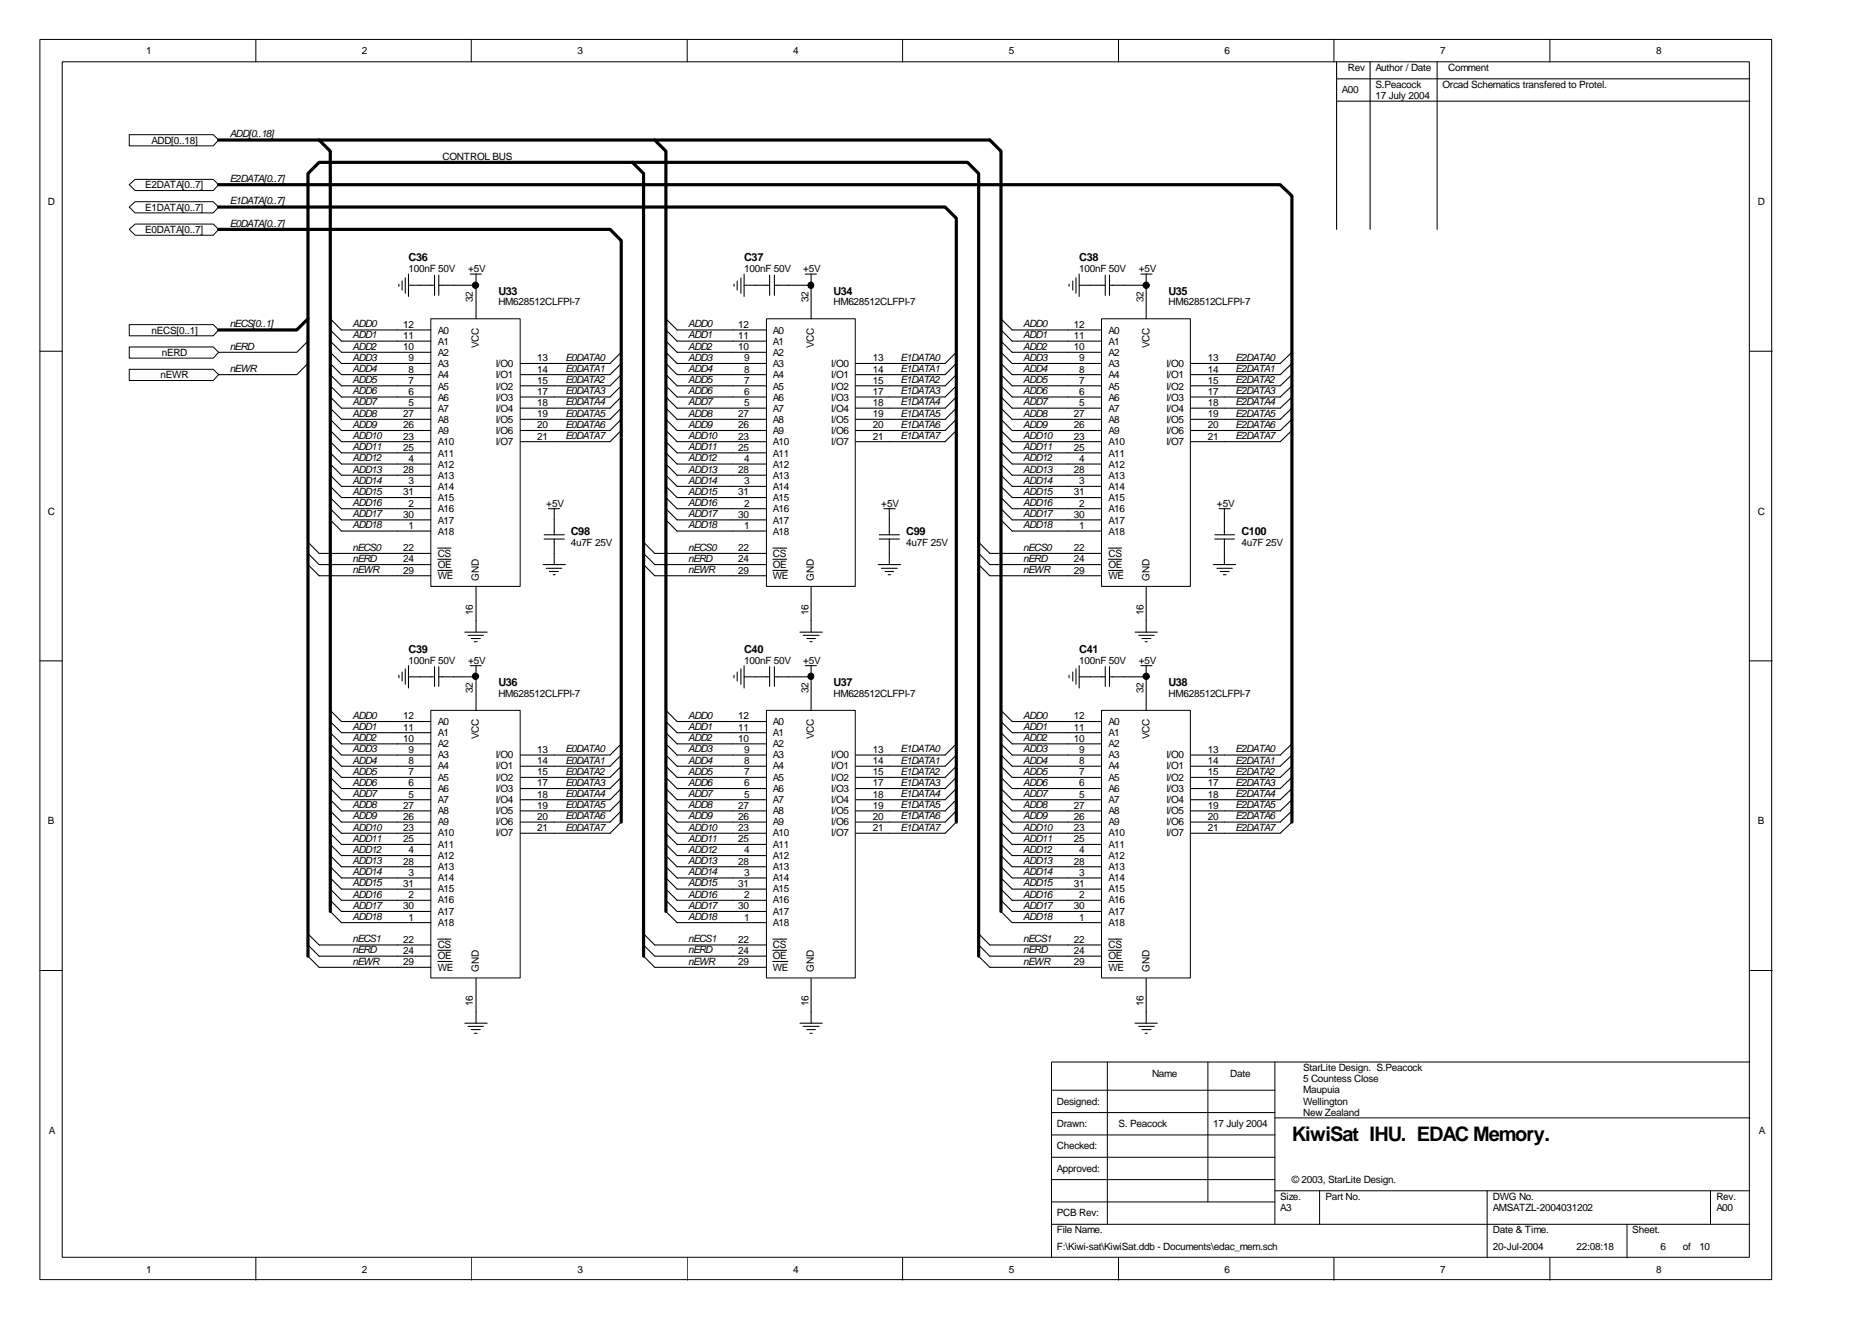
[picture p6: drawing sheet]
<svg xmlns="http://www.w3.org/2000/svg" width="297mm" height="210mm" viewBox="0 0 297 210" stroke-linecap="round" stroke-linejoin="round" font-family="sans-serif">
<g fill="none" stroke="#000" stroke-width=".16">
<path d="M6.3 6.3h275.7v197.3h-275.7zM9.9 9.8h268.6v190.3h-268.6zM40.7 6.3v3.5M75 6.3v3.5M109.4 6.3v3.5M143.7 6.3v3.5M178.1 6.3v3.5M212.3 6.3v3.5M228.8 9.8v26.7M246.7 6.3v3.5M6.3 55.9h3.6M278.6 55.9h3.5"/>
<path d="M6.3 105.2h3.6M278.6 105.2h3.5M6.3 154.4h3.6M278.6 154.4h3.5M167.4 173.5h35.5M167.4 177.1h35.5M176.3 169v25.8M192.3 169v22.3M202.9 177.9h75.7M202.9 169v25.8M278.6 169h-111.2v31.2M167.4 184.2h35.5"/>
<path d="M167.4 180.6h35.5M167.4 187.7h35.5M167.4 191.3h35.5M167.4 194.8h111.2M202.9 189.5h75.7M210.1 189.5v5.3M236.7 189.5v10.7M259 194.8v5.4M272.3 189.5v5.3M40.7 200.2v3.5M75 200.2v3.5M109.4 200.2v3.5"/>
<path d="M143.7 200.2v3.5M178.1 200.2v3.5M212.3 200.2v3.5M246.7 200.2v3.5"/>
</g>
<path d="M212.8 9.8v26.7M212.8 12.5h65.8M218.1 9.8v26.7" fill="none" stroke="#000" stroke-width=".17"/>
<g fill="#fff" stroke="#000" stroke-width=".16">
<path d="M20.6 32.9l.9-.8h12.5l.8 .8-.8 1h-12.5z" fill-rule="evenodd"/>
<path d="M20.6 36.5l.9-.8h12.5l.8 .8-.8 .9h-12.5z" fill-rule="evenodd"/>
<path d="M20.6 21.4h13.4l.8 .9-.8 .9h-13.4z" fill-rule="evenodd"/>
<path d="M20.6 51.7h13.4l.8 .8-.8 .9h-13.4z" fill-rule="evenodd"/>
<path d="M20.6 55.2h13.4l.8 .9-.8 .9h-13.4z" fill-rule="evenodd"/>
<path d="M20.6 58.8h13.4l.8 .8-.8 1h-13.4z" fill-rule="evenodd"/>
<path d="M20.6 29.4l.9-.9h12.5l.8 .9-.8 .9h-12.5z" fill-rule="evenodd"/>
</g>
<path d="M68.7 50.8h14.1v42.5h-14.1z" fill="#fff"/>
<path d="M68.6 50.7h14.2v42.6h-14.2z" fill="none" stroke="#000" stroke-width=".16"/>
<g fill="none" stroke="#000" stroke-width=".17">
<path d="M52.6 50.7l1.8 1.8h14.2M52.6 52.5l1.8 1.8h14.2M52.6 54.3l1.8 1.8h14.2M52.6 56.1l1.8 1.7h14.2M52.6 57.8l1.8 1.8h14.2M52.6 59.6l1.8 1.8h14.2M63.5 45.2v.4M64 44.7v1.5M64.5 44.2v2.5M65 45.4h4.2M65 43.6v3.6M69.2 43.8v3.2"/>
<path d="M69.8 45.4h6M69.8 43.8v3.2M74.8 43.6h1.8M75.8 43.6v7.1M98.9 56.1l-1.8 1.7h-14.2M98.9 57.8l-1.8 1.8h-14.2M98.9 59.6l-1.8 1.8h-14.2M52.6 61.4l1.8 1.8h14.2M52.6 63.2l1.8 1.8h14.2M52.6 65l1.8 1.7h14.2M52.6 66.7l1.8 1.8h14.2M52.6 68.5l1.8 1.8h14.2"/>
<path d="M52.6 70.3l1.8 1.8h14.2M52.6 72.1l1.8 1.7h14.2M52.6 73.8l1.8 1.8h14.2M52.6 75.6l1.8 1.8h14.2M52.6 77.4l1.8 1.8h14.2M52.6 79.2l1.8 1.8h14.2M98.9 61.4l-1.8 1.8h-14.2M98.9 63.2l-1.8 1.8h-14.2M98.9 65l-1.8 1.7h-14.2M98.9 66.7l-1.8 1.8h-14.2M98.9 68.5l-1.8 1.8h-14.2M49 86.3l1.8 1.8h17.8"/>
<path d="M50.8 91.6h17.8M50.8 89.8h17.8M52.6 81l1.8 1.7h14.2M52.6 82.7l1.8 1.8h14.2M69.7 87.2h2.1M69.7 90.8h2.3M69.7 89h2.1M75.8 93.4v7.2M74 100.6h3.6M74.5 101.1h2.5M75 101.6h1.5M75.5 102.1h.4"/>
</g>
<path d="M34.8 29.4h169l1.9 1.8v99.6M34.8 36.5h62.3l1.8 1.8v92.5M34.8 22.3h122.8M50.8 22.3l1.8 1.8v120.9" fill="none" stroke="#000" stroke-width=".51"/>
<path d="M122.1 50.8h14v42.5h-14z" fill="#fff"/>
<path d="M122 50.7h14.1v42.6h-14.1z" fill="none" stroke="#000" stroke-width=".16"/>
<g fill="none" stroke="#000" stroke-width=".17">
<path d="M106 50.7l1.8 1.8h14.2M106 52.5l1.8 1.8h14.2M106 54.3l1.8 1.8h14.2M106 56.1l1.8 1.7h14.2M106 57.8l1.8 1.8h14.2M106 59.6l1.8 1.8h14.2M116.8 45.2v.4M117.3 44.7v1.5M117.9 44.2v2.5M118.4 45.4h4.1M118.4 43.6v3.6M122.5 43.8v3.2"/>
<path d="M123.3 45.4h5.8M123.3 43.8v3.2M128.2 43.6h1.8M129.1 43.6v7.1M152.2 56.1l-1.7 1.7h-14.3M152.2 57.8l-1.7 1.8h-14.3M152.2 59.6l-1.7 1.8h-14.3M106 61.4l1.8 1.8h14.2M106 63.2l1.8 1.8h14.2M106 65l1.8 1.7h14.2M106 66.7l1.8 1.8h14.2M106 68.5l1.8 1.8h14.2"/>
<path d="M106 70.3l1.8 1.8h14.2M106 72.1l1.8 1.7h14.2M106 73.8l1.8 1.8h14.2M106 75.6l1.8 1.8h14.2M106 77.4l1.8 1.8h14.2M106 79.2l1.8 1.8h14.2M152.2 61.4l-1.7 1.8h-14.3M152.2 63.2l-1.7 1.8h-14.3M152.2 65l-1.7 1.7h-14.3M152.2 66.7l-1.7 1.8h-14.3M152.2 68.5l-1.7 1.8h-14.3M102.4 86.3l1.8 1.8h17.8"/>
<path d="M104.2 91.6h17.8M104.2 89.8h17.8M106 81l1.8 1.7h14.2M106 82.7l1.8 1.8h14.2M123 87.2h2.2M123 90.8h2.4M123 89h2.2M129.1 93.4v7.2M127.3 100.6h3.6M127.8 101.1h2.6M128.4 101.6h1.4M128.9 102.1h.4"/>
</g>
<path d="M34.8 32.9h115.7l1.7 1.8v96.1M104.2 22.3l1.8 1.8v120.9" fill="none" stroke="#000" stroke-width=".51"/>
<path d="M175.4 50.8h14.1v42.5h-14.1z" fill="#fff"/>
<path d="M175.3 50.7h14.2v42.6h-14.2z" fill="none" stroke="#000" stroke-width=".16"/>
<g fill="none" stroke="#000" stroke-width=".17">
<path d="M49 54.3l-1.8 1.8h-12.4M49 57.8l-1.8 1.8h-12.4M159.3 50.7l1.8 1.8h14.2M159.3 52.5l1.8 1.8h14.2M159.3 54.3l1.8 1.8h14.2M159.3 56.1l1.8 1.7h14.2M159.3 57.8l1.8 1.8h14.2M159.3 59.6l1.8 1.8h14.2M170.2 45.2v.4M170.8 44.7v1.5M171.3 44.2v2.5M171.8 45.4h4.1"/>
<path d="M171.8 43.6v3.6M175.9 43.8v3.2M176.6 45.4h5.9M176.6 43.8v3.2M181.6 43.6h1.8M182.5 43.6v7.1M205.7 56.1l-1.9 1.7h-14.2M205.7 57.8l-1.9 1.8h-14.2M205.7 59.6l-1.9 1.8h-14.2M159.3 61.4l1.8 1.8h14.2M159.3 63.2l1.8 1.8h14.2M159.3 65l1.8 1.7h14.2"/>
<path d="M159.3 66.7l1.8 1.8h14.2M159.3 68.5l1.8 1.8h14.2M159.3 70.3l1.8 1.8h14.2M159.3 72.1l1.8 1.7h14.2M159.3 73.8l1.8 1.8h14.2M159.3 75.6l1.8 1.8h14.2M159.3 77.4l1.8 1.8h14.2M159.3 79.2l1.8 1.8h14.2M205.7 61.4l-1.9 1.8h-14.2M205.7 63.2l-1.9 1.8h-14.2M205.7 65l-1.9 1.7h-14.2M205.7 66.7l-1.9 1.8h-14.2"/>
<path d="M205.7 68.5l-1.9 1.8h-14.2M49 88.1l1.8 1.7M49 89.8l1.8 1.8M102.4 88.1l1.8 1.7M102.4 89.8l1.8 1.8M155.8 86.3l1.8 1.8h17.7M155.8 89.8l1.8 1.8h17.7M155.8 88.1l1.8 1.7h17.7M159.3 81l1.8 1.7h14.2M159.3 82.7l1.8 1.8h14.2M176.4 87.2h2.2M176.4 90.8h2.3"/>
<path d="M176.4 89h2.2M182.5 93.4v7.2M180.7 100.6h3.5M181.3 101.1h2.4M181.8 101.6h1.4M182.3 102.1h.3"/>
</g>
<path d="M100.7 25.8l1.7 1.8v124.6M157.6 22.3l1.7 1.8v120.9M49 50.7l-1.8 1.8h-12.4M49 152.2v-124.6l1.8-1.8h103.2l1.8 1.8v124.6" fill="none" stroke="#000" stroke-width=".51"/>
<path d="M68.7 113.1h14.1v42.5h-14.1z" fill="#fff"/>
<path d="M68.6 113h14.2v42.6h-14.2z" fill="none" stroke="#000" stroke-width=".16"/>
<g fill="none" stroke="#000" stroke-width=".17">
<path d="M52.6 113l1.8 1.8h14.2M52.6 114.8l1.8 1.8h14.2M52.6 116.6l1.8 1.8h14.2M52.6 118.4l1.8 1.8h14.2M63.5 107.5v.4M64 106.9v1.5M64.5 106.4v2.5M65 107.7h4.2M65 105.9v3.6M69.2 106.1v3.1M69.8 107.7h6M69.8 106.1v3.1"/>
<path d="M74.8 105.9h1.8M75.8 105.9v7.1M98.9 118.4l-1.8 1.8h-14.2M52.6 120.2l1.8 1.7h14.2M52.6 121.9l1.8 1.8h14.2M52.6 123.7l1.8 1.8h14.2M52.6 125.5l1.8 1.8h14.2M52.6 127.3l1.8 1.7h14.2M52.6 129l1.8 1.8h14.2M52.6 130.8l1.8 1.8h14.2M52.6 132.6l1.8 1.8h14.2M52.6 134.4l1.8 1.8h14.2"/>
<path d="M52.6 136.2l1.8 1.7h14.2M52.6 137.9l1.8 1.8h14.2M52.6 139.7l1.8 1.8h14.2M98.9 120.2l-1.8 1.7h-14.2M98.9 121.9l-1.8 1.8h-14.2M98.9 123.7l-1.8 1.8h-14.2M98.9 125.5l-1.8 1.8h-14.2M98.9 127.3l-1.8 1.7h-14.2M98.9 129l-1.8 1.8h-14.2M98.9 130.8l-1.8 1.8h-14.2M49 148.6l1.8 1.8h17.8M50.8 153.9h17.8"/>
<path d="M50.8 152.2h17.8M52.6 141.5l1.8 1.8h14.2M52.6 143.3l1.8 1.7h14.2M52.6 145l1.8 1.8h14.2M69.7 149.5h2.1M69.7 153h2.3M69.7 151.2h2.1M75.8 155.7v7.1M74 162.8h3.6M74.5 163.3h2.5M75 163.8h1.5M75.5 164.4h.4"/>
</g>
<path d="M122.1 113.1h14v42.5h-14z" fill="#fff"/>
<path d="M122 113h14.1v42.6h-14.1z" fill="none" stroke="#000" stroke-width=".16"/>
<g fill="none" stroke="#000" stroke-width=".17">
<path d="M106 113l1.8 1.8h14.2M106 114.8l1.8 1.8h14.2M106 116.6l1.8 1.8h14.2M106 118.4l1.8 1.8h14.2M116.8 107.5v.4M117.3 106.9v1.5M117.9 106.4v2.5M118.4 107.7h4.1M118.4 105.9v3.6M122.5 106.1v3.1M123.3 107.7h5.8M123.3 106.1v3.1"/>
<path d="M128.2 105.9h1.8M129.1 105.9v7.1M152.2 118.4l-1.7 1.8h-14.3M106 120.2l1.8 1.7h14.2M106 121.9l1.8 1.8h14.2M106 123.7l1.8 1.8h14.2M106 125.5l1.8 1.8h14.2M106 127.3l1.8 1.7h14.2M106 129l1.8 1.8h14.2M106 130.8l1.8 1.8h14.2M106 132.6l1.8 1.8h14.2M106 134.4l1.8 1.8h14.2"/>
<path d="M106 136.2l1.8 1.7h14.2M106 137.9l1.8 1.8h14.2M106 139.7l1.8 1.8h14.2M152.2 120.2l-1.7 1.7h-14.3M152.2 121.9l-1.7 1.8h-14.3M152.2 123.7l-1.7 1.8h-14.3M152.2 125.5l-1.7 1.8h-14.3M152.2 127.3l-1.7 1.7h-14.3M152.2 129l-1.7 1.8h-14.3M152.2 130.8l-1.7 1.8h-14.3M102.4 148.6l1.8 1.8h17.8M104.2 153.9h17.8"/>
<path d="M104.2 152.2h17.8M106 141.5l1.8 1.8h14.2M106 143.3l1.8 1.7h14.2M106 145l1.8 1.8h14.2M123 149.5h2.2M123 153h2.4M123 151.2h2.2M129.1 155.7v7.1M127.3 162.8h3.6M127.8 163.3h2.6M128.4 163.8h1.4M128.9 164.4h.4"/>
</g>
<path d="M175.4 113.1h14.1v42.5h-14.1z" fill="#fff"/>
<path d="M175.3 113h14.2v42.6h-14.2z" fill="none" stroke="#000" stroke-width=".16"/>
<g fill="none" stroke="#000" stroke-width=".17">
<path d="M212.8 16.1h65.8M86.4 89.8h3.6M86.6 85.8h3.2M86.6 85.1h3.2M87 90.4h2.4M87.3 81h1.8M87.5 90.9h1.4M88.1 91.5h.3M88.2 81v4.1M88.2 85.8v4M139.8 89.8h3.5M140 85.8h3.2"/>
<path d="M140 85.1h3.2M140.3 90.4h2.5M140.7 81h1.8M140.9 90.9h1.3M141.4 91.5h.3M141.6 81v4.1M141.6 85.8v4M193.1 89.8h3.6M193.4 85.8h3.1M193.4 85.1h3.1M193.7 90.4h2.5M194.1 81h1.7"/>
<path d="M194.2 90.9h1.5M194.7 91.5h.5M194.9 81v4.1M194.9 85.8v4M159.3 113l1.8 1.8h14.2M159.3 114.8l1.8 1.8h14.2M159.3 116.6l1.8 1.8h14.2M159.3 118.4l1.8 1.8h14.2M170.2 107.5v.4M170.8 106.9v1.5M171.3 106.4v2.5M171.8 107.7h4.1"/>
<path d="M171.8 105.9v3.6M175.9 106.1v3.1M176.6 107.7h5.9M176.6 106.1v3.1M181.6 105.9h1.8M182.5 105.9v7.1M205.7 118.4l-1.9 1.8h-14.2M159.3 120.2l1.8 1.7h14.2M159.3 121.9l1.8 1.8h14.2M159.3 123.7l1.8 1.8h14.2M159.3 125.5l1.8 1.8h14.2M159.3 127.3l1.8 1.7h14.2"/>
<path d="M159.3 129l1.8 1.8h14.2M159.3 130.8l1.8 1.8h14.2M159.3 132.6l1.8 1.8h14.2M159.3 134.4l1.8 1.8h14.2M159.3 136.2l1.8 1.7h14.2M159.3 137.9l1.8 1.8h14.2M159.3 139.7l1.8 1.8h14.2M205.7 120.2l-1.9 1.7h-14.2M205.7 121.9l-1.9 1.8h-14.2M205.7 123.7l-1.9 1.8h-14.2M205.7 125.5l-1.9 1.8h-14.2M205.7 127.3l-1.9 1.7h-14.2"/>
<path d="M205.7 129l-1.9 1.8h-14.2M205.7 130.8l-1.9 1.8h-14.2M49 150.4l1.8 1.8M49 152.2l1.8 1.7M102.4 150.4l1.8 1.8M102.4 152.2l1.8 1.7M155.8 148.6l1.8 1.8h17.7M155.8 152.2l1.8 1.7h17.7M155.8 150.4l1.8 1.8h17.7M159.3 141.5l1.8 1.8h14.2M159.3 143.3l1.8 1.7h14.2M159.3 145l1.8 1.8h14.2"/>
<path d="M176.4 149.5h2.2M176.4 153h2.3M176.4 151.2h2.2M182.5 155.7v7.1M180.7 162.8h3.5M181.3 163.3h2.4M181.8 163.8h1.4M182.3 164.4h.3"/>
</g>
<g fill="#000" stroke="#000" stroke-width=".16">
<circle cx="75.7" cy="45.4" r=".5"/>
<circle cx="129.1" cy="45.4" r=".49"/>
<circle cx="182.5" cy="45.4" r=".5"/>
<circle cx="75.7" cy="107.6" r=".5"/>
<circle cx="129.1" cy="107.6" r=".49"/>
<circle cx="182.5" cy="107.6" r=".5"/>
</g>
<text font-size="3.2" x="205.7" y="181.5">KiwiSat IHU. EDAC Memory.</text>
<g font-size="1.8">
<text x="65" y="41.6">C36</text>
<text x="118.4" y="41.6">C37</text>
<text x="171.8" y="41.6">C38</text>
<text x="79.3" y="46.9">U33</text>
<text x="132.7" y="46.9">U34</text>
<text x="186" y="46.9">U35</text>
<text x="90.8" y="85.2">C98</text>
<text x="144.3" y="85.2">C99</text>
<text x="197.6" y="85.2">C100</text>
<text x="65" y="103.9">C39</text>
<text x="118.4" y="103.9">C40</text>
<text x="171.8" y="103.9">C41</text>
<text x="79.3" y="109.2">U36</text>
<text x="132.7" y="109.2">U37</text>
<text x="186" y="109.2">U38</text>
</g>
<g font-size="1.6">
<text x="23.3" y="8.7">1</text>
<text x="57.6" y="8.7">2</text>
<text x="91.9" y="8.7">3</text>
<text x="126.2" y="8.7">4</text>
<text x="160.6" y="8.7">5</text>
<text x="194.9" y="8.7">6</text>
<text x="214.5" y="11.3">Rev</text>
<text x="218.9" y="11.3">Author / Date</text>
<text x="229.3" y="8.7">7</text>
<text x="230.5" y="11.3">Comment</text>
<text x="263.7" y="8.7">8</text>
<text x="213.6" y="14.8">A00</text>
<text x="218.9" y="14">S.Peacock</text>
<text x="218.9" y="15.8">17 July 2004</text>
<text x="229.6" y="14">Orcad Schematics transfered to Protel.</text>
<text x="24.1" y="22.9">ADD[0..18]</text>
<text x="36.6" y="21.9">ADD[0..18]</text>
<text x="23.1" y="30">E2DATA[0..7]</text>
<text x="36.6" y="29">E2DATA[0..7]</text>
<text x="70.4" y="25.5">CONTROL BUS</text>
<text x="7.6" y="32.6">D</text>
<text x="23.1" y="33.5">E1DATA[0..7]</text>
<text x="36.6" y="32.5">E1DATA[0..7]</text>
<text x="279.8" y="32.6">D</text>
<text x="23.1" y="37.1">E0DATA[0..7]</text>
<text x="36.6" y="36.1">E0DATA[0..7]</text>
<text x="65" y="43.3">100nF 50V</text>
<text x="74.5" y="43.3">+5V</text>
<text x="118.4" y="43.3">100nF 50V</text>
<text x="127.8" y="43.3">+5V</text>
<text x="171.8" y="43.3">100nF 50V</text>
<text x="181.3" y="43.3">+5V</text>
<text x="24.1" y="53.1">nECS[0..1]</text>
<text x="36.6" y="52.1">nECS[0..1]</text>
<text x="56.1" y="52.1">ADD0</text>
<text x="56.1" y="53.9">ADD1</text>
<text x="64.2" y="52.2">12</text>
<text x="64.2" y="53.9">11</text>
<text x="69.7" y="53.1">A0</text>
<text x="75.3" y="48.1" transform="rotate(-90 75.3 48.1)">32</text>
<text x="79.3" y="48.6">HM628512CLFPI-7</text>
<text x="109.6" y="52.1">ADD0</text>
<text x="109.6" y="53.9">ADD1</text>
<text x="117.5" y="52.2">12</text>
<text x="117.5" y="53.9">11</text>
<text x="123" y="53.1">A0</text>
<text x="128.7" y="48.1" transform="rotate(-90 128.7 48.1)">32</text>
<text x="132.7" y="48.6">HM628512CLFPI-7</text>
<text x="162.9" y="52.1">ADD0</text>
<text x="162.9" y="53.9">ADD1</text>
<text x="170.9" y="52.2">12</text>
<text x="170.9" y="53.9">11</text>
<text x="176.4" y="53.1">A0</text>
<text x="182" y="48.1" transform="rotate(-90 182 48.1)">32</text>
<text x="186" y="48.6">HM628512CLFPI-7</text>
<text x="25.7" y="56.7">nERD</text>
<text x="36.6" y="55.6">nERD</text>
<text x="36.6" y="59.2">nEWR</text>
<text x="56.1" y="55.6">ADD2</text>
<text x="56.1" y="57.4">ADD3</text>
<text x="56.1" y="59.2">ADD4</text>
<text x="64.2" y="55.7">10</text>
<text x="65" y="57.5">9</text>
<text x="65" y="59.3">8</text>
<text x="69.7" y="54.9">A1</text>
<text x="69.7" y="56.7">A2</text>
<text x="69.7" y="58.4">A3</text>
<text x="76.2" y="55.4" transform="rotate(-90 76.2 55.4)">VCC</text>
<text x="78.9" y="58.4">I/O0</text>
<text x="85.5" y="57.5">13</text>
<text x="85.5" y="59.3">14</text>
<text x="90" y="57.4">E0DATA0</text>
<text x="90" y="59.2">E0DATA1</text>
<text x="109.6" y="55.6">ADD2</text>
<text x="109.6" y="57.4">ADD3</text>
<text x="109.6" y="59.2">ADD4</text>
<text x="117.5" y="55.7">10</text>
<text x="118.4" y="57.5">9</text>
<text x="118.4" y="59.3">8</text>
<text x="123" y="54.9">A1</text>
<text x="123" y="56.7">A2</text>
<text x="123" y="58.4">A3</text>
<text x="129.5" y="55.4" transform="rotate(-90 129.5 55.4)">VCC</text>
<text x="132.3" y="58.4">I/O0</text>
<text x="138.9" y="57.5">13</text>
<text x="138.9" y="59.3">14</text>
<text x="143.3" y="57.4">E1DATA0</text>
<text x="143.3" y="59.2">E1DATA1</text>
<text x="162.9" y="55.6">ADD2</text>
<text x="162.9" y="57.4">ADD3</text>
<text x="162.9" y="59.2">ADD4</text>
<text x="170.9" y="55.7">10</text>
<text x="171.8" y="57.5">9</text>
<text x="171.8" y="59.3">8</text>
<text x="176.4" y="54.9">A1</text>
<text x="176.4" y="56.7">A2</text>
<text x="176.4" y="58.4">A3</text>
<text x="183" y="55.4" transform="rotate(-90 183 55.4)">VCC</text>
<text x="185.7" y="58.4">I/O0</text>
<text x="192.3" y="57.5">13</text>
<text x="192.3" y="59.3">14</text>
<text x="196.7" y="57.4">E2DATA0</text>
<text x="196.7" y="59.2">E2DATA1</text>
<text x="25.6" y="60.2">nEWR</text>
<text x="56.1" y="61">ADD5</text>
<text x="56.1" y="62.8">ADD6</text>
<text x="56.1" y="64.5">ADD7</text>
<text x="65" y="61.1">7</text>
<text x="65" y="62.8">6</text>
<text x="65" y="64.6">5</text>
<text x="69.7" y="60.2">A4</text>
<text x="69.7" y="62">A5</text>
<text x="69.7" y="63.8">A6</text>
<text x="69.7" y="65.5">A7</text>
<text x="78.9" y="60.2">I/O1</text>
<text x="78.9" y="62">I/O2</text>
<text x="78.9" y="63.8">I/O3</text>
<text x="78.9" y="65.5">I/O4</text>
<text x="85.5" y="61.1">15</text>
<text x="85.5" y="62.8">17</text>
<text x="85.5" y="64.6">18</text>
<text x="90" y="61">E0DATA2</text>
<text x="90" y="62.8">E0DATA3</text>
<text x="90" y="64.5">E0DATA4</text>
<text x="109.6" y="61">ADD5</text>
<text x="109.6" y="62.8">ADD6</text>
<text x="109.6" y="64.5">ADD7</text>
<text x="118.4" y="61.1">7</text>
<text x="118.4" y="62.8">6</text>
<text x="118.4" y="64.6">5</text>
<text x="123" y="60.2">A4</text>
<text x="123" y="62">A5</text>
<text x="123" y="63.8">A6</text>
<text x="123" y="65.5">A7</text>
<text x="132.3" y="60.2">I/O1</text>
<text x="132.3" y="62">I/O2</text>
<text x="132.3" y="63.8">I/O3</text>
<text x="132.3" y="65.5">I/O4</text>
<text x="138.9" y="61.1">15</text>
<text x="138.9" y="62.8">17</text>
<text x="138.9" y="64.6">18</text>
<text x="143.3" y="61">E1DATA2</text>
<text x="143.3" y="62.8">E1DATA3</text>
<text x="143.3" y="64.5">E1DATA4</text>
<text x="162.9" y="61">ADD5</text>
<text x="162.9" y="62.8">ADD6</text>
<text x="162.9" y="64.5">ADD7</text>
<text x="171.8" y="61.1">7</text>
<text x="171.8" y="62.8">6</text>
<text x="171.8" y="64.6">5</text>
<text x="176.4" y="60.2">A4</text>
<text x="176.4" y="62">A5</text>
<text x="176.4" y="63.8">A6</text>
<text x="176.4" y="65.5">A7</text>
<text x="185.7" y="60.2">I/O1</text>
<text x="185.7" y="62">I/O2</text>
<text x="185.7" y="63.8">I/O3</text>
<text x="185.7" y="65.5">I/O4</text>
<text x="192.3" y="61.1">15</text>
<text x="192.3" y="62.8">17</text>
<text x="192.3" y="64.6">18</text>
<text x="196.7" y="61">E2DATA2</text>
<text x="196.7" y="62.8">E2DATA3</text>
<text x="196.7" y="64.5">E2DATA4</text>
<text x="56.1" y="66.3">ADD8</text>
<text x="56.1" y="68.1">ADD9</text>
<text x="56.1" y="69.9">ADD10</text>
<text x="56.1" y="71.6">ADD11</text>
<text x="64.2" y="66.4">27</text>
<text x="64.2" y="68.2">26</text>
<text x="64.2" y="69.9">23</text>
<text x="64.2" y="71.7">25</text>
<text x="69.7" y="67.3">A8</text>
<text x="69.7" y="69.1">A9</text>
<text x="69.7" y="70.9">A10</text>
<text x="78.9" y="67.3">I/O5</text>
<text x="78.9" y="69.1">I/O6</text>
<text x="78.9" y="70.9">I/O7</text>
<text x="85.5" y="66.4">19</text>
<text x="85.5" y="68.2">20</text>
<text x="85.5" y="69.9">21</text>
<text x="90" y="66.3">E0DATA5</text>
<text x="90" y="68.1">E0DATA6</text>
<text x="90" y="69.9">E0DATA7</text>
<text x="109.6" y="66.3">ADD8</text>
<text x="109.6" y="68.1">ADD9</text>
<text x="109.6" y="69.9">ADD10</text>
<text x="109.6" y="71.6">ADD11</text>
<text x="117.5" y="66.4">27</text>
<text x="117.5" y="68.2">26</text>
<text x="117.5" y="69.9">23</text>
<text x="117.5" y="71.7">25</text>
<text x="123" y="67.3">A8</text>
<text x="123" y="69.1">A9</text>
<text x="123" y="70.9">A10</text>
<text x="132.3" y="67.3">I/O5</text>
<text x="132.3" y="69.1">I/O6</text>
<text x="132.3" y="70.9">I/O7</text>
<text x="138.9" y="66.4">19</text>
<text x="138.9" y="68.2">20</text>
<text x="138.9" y="69.9">21</text>
<text x="143.3" y="66.3">E1DATA5</text>
<text x="143.3" y="68.1">E1DATA6</text>
<text x="143.3" y="69.9">E1DATA7</text>
<text x="162.9" y="66.3">ADD8</text>
<text x="162.9" y="68.1">ADD9</text>
<text x="162.9" y="69.9">ADD10</text>
<text x="162.9" y="71.6">ADD11</text>
<text x="170.9" y="66.4">27</text>
<text x="170.9" y="68.2">26</text>
<text x="170.9" y="69.9">23</text>
<text x="170.9" y="71.7">25</text>
<text x="176.4" y="67.3">A8</text>
<text x="176.4" y="69.1">A9</text>
<text x="176.4" y="70.9">A10</text>
<text x="185.7" y="67.3">I/O5</text>
<text x="185.7" y="69.1">I/O6</text>
<text x="185.7" y="70.9">I/O7</text>
<text x="192.3" y="66.4">19</text>
<text x="192.3" y="68.2">20</text>
<text x="192.3" y="69.9">21</text>
<text x="196.7" y="66.3">E2DATA5</text>
<text x="196.7" y="68.1">E2DATA6</text>
<text x="196.7" y="69.9">E2DATA7</text>
<text x="56.1" y="73.4">ADD12</text>
<text x="56.1" y="75.2">ADD13</text>
<text x="56.1" y="77">ADD14</text>
<text x="64.2" y="75.3">28</text>
<text x="65" y="73.5">4</text>
<text x="65" y="77.1">3</text>
<text x="69.7" y="72.7">A11</text>
<text x="69.7" y="74.4">A12</text>
<text x="69.7" y="76.2">A13</text>
<text x="69.7" y="78">A14</text>
<text x="109.6" y="73.4">ADD12</text>
<text x="109.6" y="75.2">ADD13</text>
<text x="109.6" y="77">ADD14</text>
<text x="117.5" y="75.3">28</text>
<text x="118.4" y="73.5">4</text>
<text x="118.4" y="77.1">3</text>
<text x="123" y="72.7">A11</text>
<text x="123" y="74.4">A12</text>
<text x="123" y="76.2">A13</text>
<text x="123" y="78">A14</text>
<text x="162.9" y="73.4">ADD12</text>
<text x="162.9" y="75.2">ADD13</text>
<text x="162.9" y="77">ADD14</text>
<text x="170.9" y="75.3">28</text>
<text x="171.8" y="73.5">4</text>
<text x="171.8" y="77.1">3</text>
<text x="176.4" y="72.7">A11</text>
<text x="176.4" y="74.4">A12</text>
<text x="176.4" y="76.2">A13</text>
<text x="176.4" y="78">A14</text>
<text x="7.6" y="81.9">C</text>
<text x="56.1" y="78.8">ADD15</text>
<text x="56.1" y="80.5">ADD16</text>
<text x="56.1" y="82.3">ADD17</text>
<text x="64.2" y="78.8">31</text>
<text x="64.2" y="82.4">30</text>
<text x="65" y="80.6">2</text>
<text x="69.7" y="79.8">A15</text>
<text x="69.7" y="81.5">A16</text>
<text x="69.7" y="83.3">A17</text>
<text x="87" y="80.6">+5V</text>
<text x="109.6" y="78.8">ADD15</text>
<text x="109.6" y="80.5">ADD16</text>
<text x="109.6" y="82.3">ADD17</text>
<text x="117.5" y="78.8">31</text>
<text x="117.5" y="82.4">30</text>
<text x="118.4" y="80.6">2</text>
<text x="123" y="79.8">A15</text>
<text x="123" y="81.5">A16</text>
<text x="123" y="83.3">A17</text>
<text x="140.3" y="80.6">+5V</text>
<text x="162.9" y="78.8">ADD15</text>
<text x="162.9" y="80.5">ADD16</text>
<text x="162.9" y="82.3">ADD17</text>
<text x="170.9" y="78.8">31</text>
<text x="170.9" y="82.4">30</text>
<text x="171.8" y="80.6">2</text>
<text x="176.4" y="79.8">A15</text>
<text x="176.4" y="81.5">A16</text>
<text x="176.4" y="83.3">A17</text>
<text x="193.7" y="80.6">+5V</text>
<text x="279.8" y="81.9">C</text>
<text x="56.1" y="84.1">ADD18</text>
<text x="56.1" y="87.6">nECS0</text>
<text x="56.1" y="89.4">nERD</text>
<text x="64.2" y="87.7">22</text>
<text x="64.2" y="89.5">24</text>
<text x="65" y="84.2">1</text>
<text x="69.7" y="88.7">CS</text>
<text x="69.7" y="85.1">A18</text>
<text x="90.8" y="86.9">4u7F 25V</text>
<text x="109.6" y="84.1">ADD18</text>
<text x="109.6" y="89.4">nERD</text>
<text x="109.6" y="87.6">nECS0</text>
<text x="117.5" y="87.7">22</text>
<text x="117.5" y="89.5">24</text>
<text x="118.4" y="84.2">1</text>
<text x="123" y="88.7">CS</text>
<text x="123" y="85.1">A18</text>
<text x="144.3" y="86.9">4u7F 25V</text>
<text x="162.9" y="84.1">ADD18</text>
<text x="162.9" y="89.4">nERD</text>
<text x="162.9" y="87.6">nECS0</text>
<text x="170.9" y="87.7">22</text>
<text x="170.9" y="89.5">24</text>
<text x="171.8" y="84.2">1</text>
<text x="176.4" y="88.7">CS</text>
<text x="176.4" y="85.1">A18</text>
<text x="197.6" y="86.9">4u7F 25V</text>
<text x="56.1" y="91.2">nEWR</text>
<text x="64.2" y="91.3">29</text>
<text x="69.7" y="92.2">WE</text>
<text x="69.7" y="90.4">OE</text>
<text x="76.2" y="92.4" transform="rotate(-90 76.2 92.4)">GND</text>
<text x="109.6" y="91.2">nEWR</text>
<text x="117.5" y="91.3">29</text>
<text x="123" y="92.2">WE</text>
<text x="123" y="90.4">OE</text>
<text x="129.5" y="92.4" transform="rotate(-90 129.5 92.4)">GND</text>
<text x="162.9" y="91.2">nEWR</text>
<text x="170.9" y="91.3">29</text>
<text x="176.4" y="92.2">WE</text>
<text x="176.4" y="90.4">OE</text>
<text x="183" y="92.4" transform="rotate(-90 183 92.4)">GND</text>
<text x="75.3" y="97.9" transform="rotate(-90 75.3 97.9)">16</text>
<text x="128.7" y="97.9" transform="rotate(-90 128.7 97.9)">16</text>
<text x="182" y="97.9" transform="rotate(-90 182 97.9)">16</text>
<text x="65" y="105.6">100nF 50V</text>
<text x="74.5" y="105.6">+5V</text>
<text x="118.4" y="105.6">100nF 50V</text>
<text x="127.8" y="105.6">+5V</text>
<text x="171.8" y="105.6">100nF 50V</text>
<text x="181.3" y="105.6">+5V</text>
<text x="75.3" y="110.3" transform="rotate(-90 75.3 110.3)">32</text>
<text x="79.3" y="110.9">HM628512CLFPI-7</text>
<text x="128.7" y="110.3" transform="rotate(-90 128.7 110.3)">32</text>
<text x="132.7" y="110.9">HM628512CLFPI-7</text>
<text x="182" y="110.3" transform="rotate(-90 182 110.3)">32</text>
<text x="186" y="110.9">HM628512CLFPI-7</text>
<text x="56.1" y="114.4">ADD0</text>
<text x="56.1" y="116.2">ADD1</text>
<text x="56.1" y="118">ADD2</text>
<text x="56.1" y="119.7">ADD3</text>
<text x="64.2" y="114.5">12</text>
<text x="64.2" y="116.3">11</text>
<text x="64.2" y="118">10</text>
<text x="65" y="119.8">9</text>
<text x="69.7" y="115.3">A0</text>
<text x="69.7" y="117.1">A1</text>
<text x="69.7" y="118.9">A2</text>
<text x="76.2" y="117.6" transform="rotate(-90 76.2 117.6)">VCC</text>
<text x="85.5" y="119.8">13</text>
<text x="90" y="119.7">E0DATA0</text>
<text x="109.6" y="114.4">ADD0</text>
<text x="109.6" y="116.2">ADD1</text>
<text x="109.6" y="118">ADD2</text>
<text x="109.6" y="119.7">ADD3</text>
<text x="117.5" y="114.5">12</text>
<text x="117.5" y="116.3">11</text>
<text x="117.5" y="118">10</text>
<text x="118.4" y="119.8">9</text>
<text x="123" y="115.3">A0</text>
<text x="123" y="117.1">A1</text>
<text x="123" y="118.9">A2</text>
<text x="129.5" y="117.6" transform="rotate(-90 129.5 117.6)">VCC</text>
<text x="138.9" y="119.8">13</text>
<text x="143.3" y="119.7">E1DATA0</text>
<text x="162.9" y="114.4">ADD0</text>
<text x="162.9" y="116.2">ADD1</text>
<text x="162.9" y="118">ADD2</text>
<text x="162.9" y="119.7">ADD3</text>
<text x="170.9" y="114.5">12</text>
<text x="170.9" y="116.3">11</text>
<text x="170.9" y="118">10</text>
<text x="171.8" y="119.8">9</text>
<text x="176.4" y="115.3">A0</text>
<text x="176.4" y="117.1">A1</text>
<text x="176.4" y="118.9">A2</text>
<text x="183" y="117.6" transform="rotate(-90 183 117.6)">VCC</text>
<text x="192.3" y="119.8">13</text>
<text x="196.7" y="119.7">E2DATA0</text>
<text x="56.1" y="121.5">ADD4</text>
<text x="56.1" y="123.3">ADD5</text>
<text x="56.1" y="125.1">ADD6</text>
<text x="65" y="121.6">8</text>
<text x="65" y="123.4">7</text>
<text x="65" y="125.2">6</text>
<text x="69.7" y="120.7">A3</text>
<text x="69.7" y="122.4">A4</text>
<text x="69.7" y="124.2">A5</text>
<text x="69.7" y="126">A6</text>
<text x="78.9" y="120.7">I/O0</text>
<text x="78.9" y="122.4">I/O1</text>
<text x="78.9" y="124.2">I/O2</text>
<text x="78.9" y="126">I/O3</text>
<text x="85.5" y="121.6">14</text>
<text x="85.5" y="123.4">15</text>
<text x="85.5" y="125.2">17</text>
<text x="90" y="121.5">E0DATA1</text>
<text x="90" y="123.3">E0DATA2</text>
<text x="90" y="125.1">E0DATA3</text>
<text x="109.6" y="121.5">ADD4</text>
<text x="109.6" y="123.3">ADD5</text>
<text x="109.6" y="125.1">ADD6</text>
<text x="118.4" y="121.6">8</text>
<text x="118.4" y="123.4">7</text>
<text x="118.4" y="125.2">6</text>
<text x="123" y="120.7">A3</text>
<text x="123" y="122.4">A4</text>
<text x="123" y="124.2">A5</text>
<text x="123" y="126">A6</text>
<text x="132.3" y="120.7">I/O0</text>
<text x="132.3" y="122.4">I/O1</text>
<text x="132.3" y="124.2">I/O2</text>
<text x="132.3" y="126">I/O3</text>
<text x="138.9" y="121.6">14</text>
<text x="138.9" y="123.4">15</text>
<text x="138.9" y="125.2">17</text>
<text x="143.3" y="121.5">E1DATA1</text>
<text x="143.3" y="123.3">E1DATA2</text>
<text x="143.3" y="125.1">E1DATA3</text>
<text x="162.9" y="121.5">ADD4</text>
<text x="162.9" y="123.3">ADD5</text>
<text x="162.9" y="125.1">ADD6</text>
<text x="171.8" y="121.6">8</text>
<text x="171.8" y="123.4">7</text>
<text x="171.8" y="125.2">6</text>
<text x="176.4" y="120.7">A3</text>
<text x="176.4" y="122.4">A4</text>
<text x="176.4" y="124.2">A5</text>
<text x="176.4" y="126">A6</text>
<text x="185.7" y="120.7">I/O0</text>
<text x="185.7" y="122.4">I/O1</text>
<text x="185.7" y="124.2">I/O2</text>
<text x="185.7" y="126">I/O3</text>
<text x="192.3" y="121.6">14</text>
<text x="192.3" y="123.4">15</text>
<text x="192.3" y="125.2">17</text>
<text x="196.7" y="121.5">E2DATA1</text>
<text x="196.7" y="123.3">E2DATA2</text>
<text x="196.7" y="125.1">E2DATA3</text>
<text x="7.6" y="131.2">B</text>
<text x="56.1" y="126.8">ADD7</text>
<text x="56.1" y="128.6">ADD8</text>
<text x="56.1" y="130.4">ADD9</text>
<text x="64.2" y="128.7">27</text>
<text x="64.2" y="130.5">26</text>
<text x="65" y="126.9">5</text>
<text x="69.7" y="127.8">A7</text>
<text x="69.7" y="129.6">A8</text>
<text x="69.7" y="131.3">A9</text>
<text x="78.9" y="127.8">I/O4</text>
<text x="78.9" y="129.6">I/O5</text>
<text x="78.9" y="131.3">I/O6</text>
<text x="85.5" y="126.9">18</text>
<text x="85.5" y="128.7">19</text>
<text x="85.5" y="130.5">20</text>
<text x="90" y="126.8">E0DATA4</text>
<text x="90" y="128.6">E0DATA5</text>
<text x="90" y="130.4">E0DATA6</text>
<text x="109.6" y="126.8">ADD7</text>
<text x="109.6" y="128.6">ADD8</text>
<text x="109.6" y="130.4">ADD9</text>
<text x="117.5" y="128.7">27</text>
<text x="117.5" y="130.5">26</text>
<text x="118.4" y="126.9">5</text>
<text x="123" y="127.8">A7</text>
<text x="123" y="129.6">A8</text>
<text x="123" y="131.3">A9</text>
<text x="132.3" y="127.8">I/O4</text>
<text x="132.3" y="129.6">I/O5</text>
<text x="132.3" y="131.3">I/O6</text>
<text x="138.9" y="126.9">18</text>
<text x="138.9" y="128.7">19</text>
<text x="138.9" y="130.5">20</text>
<text x="143.3" y="126.8">E1DATA4</text>
<text x="143.3" y="128.6">E1DATA5</text>
<text x="143.3" y="130.4">E1DATA6</text>
<text x="162.9" y="126.8">ADD7</text>
<text x="162.9" y="128.6">ADD8</text>
<text x="162.9" y="130.4">ADD9</text>
<text x="170.9" y="128.7">27</text>
<text x="170.9" y="130.5">26</text>
<text x="171.8" y="126.9">5</text>
<text x="176.4" y="127.8">A7</text>
<text x="176.4" y="129.6">A8</text>
<text x="176.4" y="131.3">A9</text>
<text x="185.7" y="127.8">I/O4</text>
<text x="185.7" y="129.6">I/O5</text>
<text x="185.7" y="131.3">I/O6</text>
<text x="192.3" y="126.9">18</text>
<text x="192.3" y="128.7">19</text>
<text x="192.3" y="130.5">20</text>
<text x="196.7" y="126.8">E2DATA4</text>
<text x="196.7" y="128.6">E2DATA5</text>
<text x="196.7" y="130.4">E2DATA6</text>
<text x="279.8" y="131.2">B</text>
<text x="56.1" y="132.2">ADD10</text>
<text x="56.1" y="134">ADD11</text>
<text x="56.1" y="135.7">ADD12</text>
<text x="56.1" y="137.5">ADD13</text>
<text x="64.2" y="132.3">23</text>
<text x="64.2" y="134">25</text>
<text x="64.2" y="137.6">28</text>
<text x="65" y="135.8">4</text>
<text x="69.7" y="133.1">A10</text>
<text x="69.7" y="134.9">A11</text>
<text x="69.7" y="136.7">A12</text>
<text x="78.9" y="133.1">I/O7</text>
<text x="85.5" y="132.3">21</text>
<text x="90" y="132.2">E0DATA7</text>
<text x="109.6" y="132.2">ADD10</text>
<text x="109.6" y="134">ADD11</text>
<text x="109.6" y="135.7">ADD12</text>
<text x="109.6" y="137.5">ADD13</text>
<text x="117.5" y="132.3">23</text>
<text x="117.5" y="134">25</text>
<text x="117.5" y="137.6">28</text>
<text x="118.4" y="135.8">4</text>
<text x="123" y="133.1">A10</text>
<text x="123" y="134.9">A11</text>
<text x="123" y="136.7">A12</text>
<text x="132.3" y="133.1">I/O7</text>
<text x="138.9" y="132.3">21</text>
<text x="143.3" y="132.2">E1DATA7</text>
<text x="162.9" y="132.2">ADD10</text>
<text x="162.9" y="134">ADD11</text>
<text x="162.9" y="135.7">ADD12</text>
<text x="162.9" y="137.5">ADD13</text>
<text x="170.9" y="132.3">23</text>
<text x="170.9" y="134">25</text>
<text x="170.9" y="137.6">28</text>
<text x="171.8" y="135.8">4</text>
<text x="176.4" y="133.1">A10</text>
<text x="176.4" y="134.9">A11</text>
<text x="176.4" y="136.7">A12</text>
<text x="185.7" y="133.1">I/O7</text>
<text x="192.3" y="132.3">21</text>
<text x="196.7" y="132.2">E2DATA7</text>
<text x="56.1" y="139.3">ADD14</text>
<text x="56.1" y="141.1">ADD15</text>
<text x="56.1" y="142.8">ADD16</text>
<text x="64.2" y="141.2">31</text>
<text x="65" y="139.4">3</text>
<text x="65" y="142.9">2</text>
<text x="69.7" y="138.4">A13</text>
<text x="69.7" y="140.2">A14</text>
<text x="69.7" y="142">A15</text>
<text x="69.7" y="143.8">A16</text>
<text x="109.6" y="139.3">ADD14</text>
<text x="109.6" y="141.1">ADD15</text>
<text x="109.6" y="142.8">ADD16</text>
<text x="117.5" y="141.2">31</text>
<text x="118.4" y="139.4">3</text>
<text x="118.4" y="142.9">2</text>
<text x="123" y="138.4">A13</text>
<text x="123" y="140.2">A14</text>
<text x="123" y="142">A15</text>
<text x="123" y="143.8">A16</text>
<text x="162.9" y="139.3">ADD14</text>
<text x="162.9" y="141.1">ADD15</text>
<text x="162.9" y="142.8">ADD16</text>
<text x="170.9" y="141.2">31</text>
<text x="171.8" y="139.4">3</text>
<text x="171.8" y="142.9">2</text>
<text x="176.4" y="138.4">A13</text>
<text x="176.4" y="140.2">A14</text>
<text x="176.4" y="142">A15</text>
<text x="176.4" y="143.8">A16</text>
<text x="56.1" y="150">nECS1</text>
<text x="56.1" y="144.6">ADD17</text>
<text x="56.1" y="146.4">ADD18</text>
<text x="64.2" y="144.7">30</text>
<text x="65" y="146.5">1</text>
<text x="69.7" y="145.6">A17</text>
<text x="69.7" y="147.3">A18</text>
<text x="109.6" y="150">nECS1</text>
<text x="109.6" y="144.6">ADD17</text>
<text x="109.6" y="146.4">ADD18</text>
<text x="117.5" y="144.7">30</text>
<text x="118.4" y="146.5">1</text>
<text x="123" y="145.6">A17</text>
<text x="123" y="147.3">A18</text>
<text x="162.9" y="150">nECS1</text>
<text x="162.9" y="144.6">ADD17</text>
<text x="162.9" y="146.4">ADD18</text>
<text x="170.9" y="144.7">30</text>
<text x="171.8" y="146.5">1</text>
<text x="176.4" y="145.6">A17</text>
<text x="176.4" y="147.3">A18</text>
<text x="56.1" y="151.7">nERD</text>
<text x="56.1" y="153.5">nEWR</text>
<text x="64.2" y="150">22</text>
<text x="64.2" y="153.6">29</text>
<text x="64.2" y="151.8">24</text>
<text x="69.7" y="150.9">CS</text>
<text x="69.7" y="154.4">WE</text>
<text x="69.7" y="152.7">OE</text>
<text x="76.2" y="154.6" transform="rotate(-90 76.2 154.6)">GND</text>
<text x="109.6" y="151.7">nERD</text>
<text x="109.6" y="153.5">nEWR</text>
<text x="117.5" y="150">22</text>
<text x="117.5" y="153.6">29</text>
<text x="117.5" y="151.8">24</text>
<text x="123" y="150.9">CS</text>
<text x="123" y="154.4">WE</text>
<text x="123" y="152.7">OE</text>
<text x="129.5" y="154.6" transform="rotate(-90 129.5 154.6)">GND</text>
<text x="162.9" y="151.7">nERD</text>
<text x="162.9" y="153.5">nEWR</text>
<text x="170.9" y="150">22</text>
<text x="170.9" y="153.6">29</text>
<text x="170.9" y="151.8">24</text>
<text x="176.4" y="150.9">CS</text>
<text x="176.4" y="154.4">WE</text>
<text x="176.4" y="152.7">OE</text>
<text x="183" y="154.6" transform="rotate(-90 183 154.6)">GND</text>
<text x="75.3" y="160.1" transform="rotate(-90 75.3 160.1)">16</text>
<text x="128.7" y="160.1" transform="rotate(-90 128.7 160.1)">16</text>
<text x="182" y="160.1" transform="rotate(-90 182 160.1)">16</text>
<text x="183.4" y="171.4">Name</text>
<text x="195.8" y="171.4">Date</text>
<text x="207.4" y="170.4">StarLite Design. S.Peacock</text>
<text x="207.4" y="172.2">5 Countess Close</text>
<text x="168.2" y="175.8">Designed:</text>
<text x="168.2" y="179.3">Drawn:</text>
<text x="178.1" y="179.3">S. Peacock</text>
<text x="193.1" y="179.3">17 July 2004</text>
<text x="207.4" y="174">Maupuia</text>
<text x="207.4" y="175.8">Wellington</text>
<text x="207.4" y="177.6">New Zealand</text>
<text x="7.8" y="180.4">A</text>
<text x="168.2" y="182.9">Checked:</text>
<text x="280" y="180.4">A</text>
<text x="168.2" y="186.5">Approved:</text>
<text x="203.8" y="190.9">Size.</text>
<text x="205.7" y="188.2">© 2003, StarLite Design.</text>
<text x="211" y="190.9">Part No.</text>
<text x="237.7" y="190.9">DWG No.</text>
<text x="273.2" y="190.9">Rev.</text>
<text x="168.2" y="193.6">PCB Rev:</text>
<text x="168.2" y="196.3">File Name.</text>
<text x="203.8" y="192.7">A3</text>
<text x="237.7" y="192.7">AMSATZL-2004031202</text>
<text x="237.7" y="196.3">Date &amp; Time.</text>
<text x="259.8" y="196.3">Sheet.</text>
<text x="273.2" y="192.7">A00</text>
<text x="23.3" y="202.5">1</text>
<text x="57.6" y="202.5">2</text>
<text x="91.9" y="202.5">3</text>
<text x="126.2" y="202.5">4</text>
<text x="160.6" y="202.5">5</text>
<text x="168.2" y="198.9">F:\Kiwi-sat\KiwiSat.ddb - Documents\edac_mem.sch</text>
<text x="194.9" y="202.5">6</text>
<text x="229.3" y="202.5">7</text>
<text x="237.7" y="198.9">20-Jul-2004</text>
<text x="251" y="198.9">22:08:18</text>
<text x="263.7" y="202.5">8</text>
<text x="264.3" y="198.9">6</text>
<text x="267.9" y="198.9">of</text>
<text x="270.5" y="198.9">10</text>
</g>
</svg>
